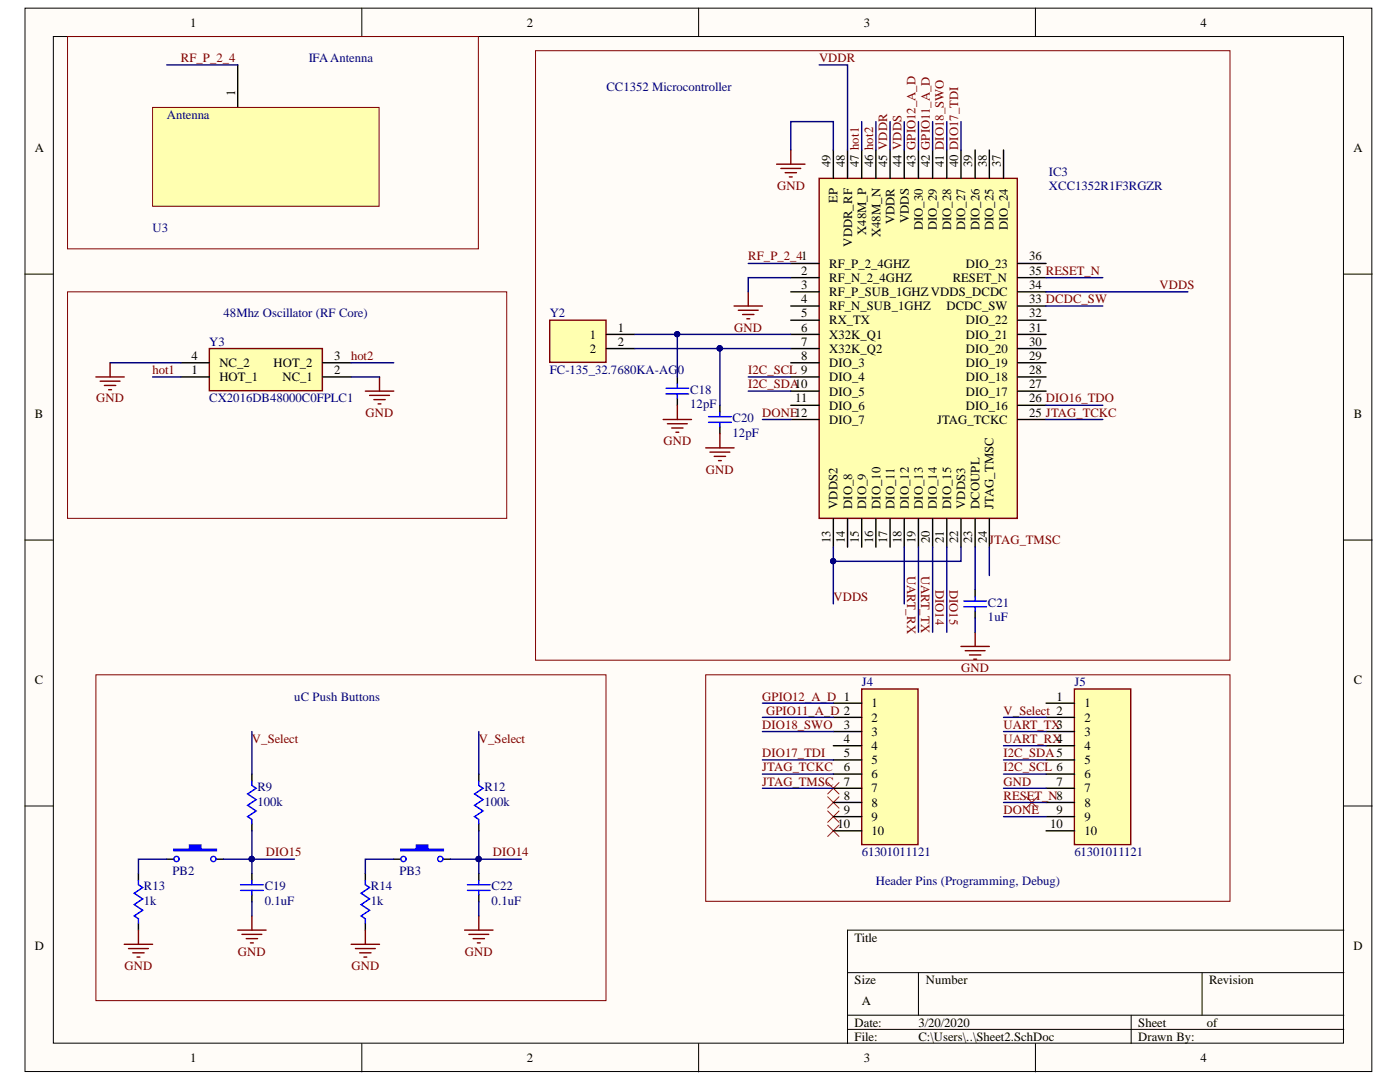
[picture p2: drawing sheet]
<svg xmlns="http://www.w3.org/2000/svg" width="279mm" height="216mm" viewBox="0 0 279 216" stroke-linecap="round" stroke-linejoin="round" font-family="sans-serif">
<g fill="#fffcf8" stroke="#000" stroke-width=".2">
<path d="M5 1.6h268.8v212.2h-268.8z"/>
<path d="M10.6 7.3h257.5v200.9h-257.5z"/>
</g>
<g fill="none" stroke="#000" stroke-width=".2">
<path d="M72.2 1.6v5.7M139.4 1.6v5.7M206.6 1.6v5.7M5 54.7h5.6M268.2 54.7h5.7M5 107.8h5.6M268.2 107.8h5.7M5 160.8h5.6M268.2 160.8h5.7M169.1 194.1h99.1M183.3 194.1v8.5M239.9 194.1v8.5"/>
<path d="M268.2 185.6h-99.1v22.6M72.2 208.2v5.7M139.4 208.2v5.7M169.1 202.6h99.1M169.1 205.4h99.1M206.6 208.2v5.7M225.7 202.6v5.6"/>
</g>
<g fill="none" stroke="#800000" stroke-width=".28">
<path d="M155 32.8h5.7M155.8 33.6h4M156.7 34.5h2.3M157.5 35.3h.6M157.8 29.9v2.9M149.3 58.2v2.9M19.1 75.2h5.7M20 76.1h3.9M20.8 76.9h2.3M21.7 77.8h.6M22 72.4v2.8M72.9 78h5.7"/>
<path d="M73.8 78.9h3.9M74.6 79.7h2.3M75.7 75.2v2.8M146.5 61.1h5.7M147.3 61.9h4M148.2 62.8h2.3M149 63.6h.6M75.5 80.6h.5M132.3 83.7h5.7M133.2 84.6h4M134 85.4h2.3M134.9 86.3h.6"/>
<path d="M135.2 80.9v2.8M140.8 89.4h5.7M141.7 90.2h4M142.5 91.1h2.3M143.4 91.9h.6M143.7 86.5v2.9M191.8 129h5.6M192.6 129.8h4M193.5 130.7h2.2M194.3 131.5h.6M194.6 126.2v2.8"/>
</g>
<path d="M135.2 75.2v1.4M135.2 79.5v1.4M143.7 80.9v1.4M143.7 85.1v1.4M194.6 117.7v1.4M194.6 121.9v1.4" fill="none" stroke="#000" stroke-width=".28"/>
<path d="M132.9 77.5h4.5M132.9 78.6h4.5M135.2 76.6v.9M135.2 78.6v.9M141.4 83.1h4.5M141.4 84.3h4.5M143.7 82.3v.8M143.7 84.3v.8M192.4 119.9h4.5M194.6 119.1v.8M192.4 121.1h4.5M194.6 121.1v.8" fill="none" stroke="#00f" stroke-width=".28"/>
<path d="M165.2 156.2l2.2 2.2M165.2 159l2.2 2.3M167.4 156.2l-2.2 2.2M167.4 159l-2.2 2.3M204.8 159l2.3 2.3M207.1 159l-2.3 2.3M165.2 161.8l2.2 2.3M165.2 164.6l2.2 2.3M167.4 161.8l-2.2 2.3M167.4 164.6l-2.2 2.3" fill="none" stroke="#f00" stroke-width=".2"/>
<path d="M109.7 63.9h11.2v8.4h-11.2z" fill="#ffffb0" stroke="#800000" stroke-width=".28"/>
<path d="M121 66.7h5.7M121 69.6h5.7" fill="none" stroke="#000" stroke-width=".28"/>
<path d="M41.8 69.6h22.5v8.4h-22.5z" fill="#ffffb0" stroke="#800000" stroke-width=".28"/>
<path d="M36.1 75.2h5.7M36.1 72.4h5.7M64.4 75.2h5.7M64.4 72.4h5.7" fill="none" stroke="#000" stroke-width=".28"/>
<path d="M214.4 137.5h11.3v31h-11.3z" fill="#ffffb0" stroke="#800000" stroke-width=".28"/>
<path d="M208.8 140.3h5.6M208.8 143.1h5.6M208.8 146h5.6M208.8 148.8h5.6M208.8 151.6h5.6M208.8 154.5h5.6M208.8 157.3h5.6M208.8 160.1h5.6M208.8 163h5.6M208.8 165.8h5.6" fill="none" stroke="#000" stroke-width=".28"/>
<path d="M172 137.5h11.2v31h-11.2z" fill="#ffffb0" stroke="#800000" stroke-width=".28"/>
<path d="M166.3 140.3h5.7M166.3 143.1h5.7M166.3 146h5.7M166.3 148.8h5.7M166.3 151.6h5.7M166.3 154.5h5.7M166.3 157.3h5.7M166.3 160.1h5.7M166.3 163h5.7M166.3 165.8h5.7" fill="none" stroke="#000" stroke-width=".28"/>
<path d="M163.5 35.6h39.5v67.8h-39.5z" fill="#ffffb0" stroke="#800000" stroke-width=".28"/>
<g fill="none" stroke="#000" stroke-width=".28">
<path d="M47.4 12.9v8.5M166.3 29.9v5.7M169.1 29.9v5.7M172 29.9v5.7M174.8 29.9v5.7M177.6 29.9v5.7M180.5 29.9v5.7M183.3 29.9v5.7M186.1 29.9v5.7M189 29.9v5.7M191.8 29.9v5.7M194.6 29.9v5.7"/>
<path d="M197.4 29.9v5.7M200.3 29.9v5.7M157.8 52.6h5.7M157.8 55.4h5.7M157.8 58.2h5.7M203.1 52.6h5.7M203.1 55.4h5.7M203.1 58.2h5.7M157.8 61.1h5.7M157.8 63.9h5.7M157.8 66.7h5.7M157.8 69.6h5.7"/>
<path d="M157.8 72.4h5.7M157.8 75.2h5.7M157.8 78h5.7M203.1 61.1h5.7M203.1 63.9h5.7M203.1 66.7h5.7M203.1 69.6h5.7M203.1 72.4h5.7M203.1 75.2h5.7M203.1 78h5.7M157.8 80.9h5.7M157.8 83.7h5.7"/>
<path d="M203.1 80.9h5.7M203.1 83.7h5.7M166.3 103.5v5.7M169.1 103.5v5.7M172 103.5v5.7M174.8 103.5v5.7M177.6 103.5v5.7M180.5 103.5v5.7M183.3 103.5v5.7M186.1 103.5v5.7M189 103.5v5.7M191.8 103.5v5.7"/>
<path d="M194.6 103.5v5.7M197.4 103.5v5.7"/>
</g>
<path d="M30.5 21.4h45.2v19.8h-45.2z" fill="#ffffb0" stroke="#800000" stroke-width=".2"/>
<path d="M33.3 171.4h1.4M43.2 171.4h1.4" fill="none" stroke="#000" stroke-width=".28"/>
<path d="M34.7 169.5h3.1v-.9h2.3v.9h3.1v.2h-8.5z" fill-rule="evenodd" fill="#00f"/>
<g fill="none" stroke="#00f" stroke-width=".28">
<path d="M50.3 155.9v.8l.8 .6-1.7 1.1 1.7 1.2-1.7 1.1 1.7 1.1-1.7 1.2 .9 .5v.9M27.6 175.7v.8l.9 .6-1.7 1.1 1.7 1.2-1.7 1.1 1.7 1.1-1.7 1.2 .8 .5v.9M34.7 169.5h3.1v-.9h2.3v.9h3.1v.2h-8.5zM48 177.7h4.5M48 176.5h4.5M50.3 175.7v.8M50.3 177.7v.8"/>
<circle cx="35.2" cy="171.4" r=".52"/>
<circle cx="42.6" cy="171.4" r=".52"/>
</g>
<path d="M50.3 154.5v1.4M27.6 174.3v1.4M50.3 164.4v1.4M50.3 174.3v1.4M50.3 178.5v1.4M78.6 171.4h1.4M88.5 171.4h1.4M27.6 184.2v1.4" fill="none" stroke="#000" stroke-width=".28"/>
<path d="M24.8 188.4h5.7M25.6 189.3h4M26.5 190.1h2.3M27.3 191h.6M27.6 185.6v2.8M47.4 185.6h5.7M48.3 186.4h4M49.1 187.3h2.3M50 188.1h.6M50.3 182.8v2.8" fill="none" stroke="#800000" stroke-width=".28"/>
<path d="M80 169.5h3.1v-.9h2.3v.9h3.1v.2h-8.5z" fill-rule="evenodd" fill="#00f"/>
<g fill="none" stroke="#00f" stroke-width=".28">
<path d="M95.6 155.9v.8l.8 .6-1.7 1.1 1.7 1.2-1.7 1.1 1.7 1.1-1.7 1.2 .9 .5v.9M72.9 175.7v.8l.9 .6-1.7 1.1 1.7 1.2-1.7 1.1 1.7 1.1-1.7 1.2 .8 .5v.9M80 169.5h3.1v-.9h2.3v.9h3.1v.2h-8.5zM93.3 177.7h4.5M93.3 176.5h4.5M95.6 175.7v.8M95.6 177.7v.8"/>
<circle cx="80.5" cy="171.4" r=".52"/>
<circle cx="87.9" cy="171.4" r=".52"/>
</g>
<path d="M95.6 154.5v1.4M72.9 174.3v1.4M95.6 164.4v1.4M95.6 174.3v1.4M95.6 178.5v1.4M72.9 184.2v1.4" fill="none" stroke="#000" stroke-width=".28"/>
<path d="M70.1 188.4h5.6M70.9 189.3h4M71.8 190.1h2.2M72.6 191h.6M72.9 185.6v2.8M92.7 185.6h5.7M93.6 186.4h3.9M94.4 187.3h2.3M95.3 188.1h.5M95.6 182.8v2.8" fill="none" stroke="#800000" stroke-width=".28"/>
<g fill="none" stroke="#000080" stroke-width=".28">
<path d="M33.3 12.9h14.1M163.5 12.9h5.6v17M157.8 29.9v-5.6h8.5v5.6M172 24.3v5.6M174.8 24.3v5.6M177.6 24.3v5.6M180.5 24.3v5.6M183.3 24.3v5.6M186.1 24.3v5.6M189 24.3v5.6M191.8 24.3v5.6M149.3 52.6h8.5"/>
<path d="M157.8 55.4h-8.5v2.8M208.8 55.4h11.3M208.8 58.2h28.3M22 72.4h14.1M30.5 75.2h5.6M70.1 72.4h8.5M70.1 75.2h5.6M126.7 66.7h31.1M126.7 69.6h31.1M135.2 66.7v8.5M143.7 69.6v11.3M149.3 75.2h8.5"/>
<path d="M149.3 78h8.5M208.8 61.1h11.3M152.2 83.7h5.6M208.8 80.9h11.3M208.8 83.7h11.3M166.3 109.2v11.3M180.5 109.2v11.3M183.3 109.2v17M186.1 109.2v17M189 109.2v17M191.8 109.2v2.8h-25.5M194.6 109.2v8.5"/>
<path d="M197.4 109.2v5.6M194.6 123.3v2.9M50.3 146v8.5M95.6 146v8.5M152.2 143.1h14.1M152.2 146h14.1M152.2 154.5h14.1M152.2 151.6h14.1M152.2 157.3h14.1M152.2 140.3h14.1M200.3 143.1h8.5M200.3 146h8.5"/>
<path d="M200.3 148.8h8.5M200.3 154.5h8.5M200.3 151.6h8.5M200.3 157.3h8.5M33.3 171.4h-5.7v2.9M50.3 165.8v5.6h-5.7M50.3 179.9v2.9M58.8 171.4h-8.5v2.9M78.6 171.4h-5.7v2.9M95.6 165.8v5.6h-5.7M95.6 179.9v2.9M104 171.4h-8.4v2.9"/>
<path d="M200.3 160.1h8.5M200.3 163h8.5"/>
</g>
<g fill="#000080" stroke="#000080" stroke-width=".2">
<circle cx="143.6" cy="69.5" r=".52"/>
<circle cx="135.1" cy="66.7" r=".52"/>
<circle cx="50.2" cy="171.4" r=".52"/>
<circle cx="95.5" cy="171.4" r=".52"/>
<circle cx="166.3" cy="112" r=".52"/>
</g>
<path d="M13.5 7.3h82v42.4h-82zM106.9 10.1h138.6v121.6h-138.6zM13.5 58.2h87.6v45.2h-87.6zM19.1 134.6h101.8v65.1h-101.8zM140.8 134.6h104.7v45.2h-104.7z" fill="none" stroke="#800000" stroke-width=".2"/>
<g font-size="2.5">
<text x="37.9" y="5.3">1</text>
<text x="105.1" y="5.3">2</text>
<text x="172.4" y="5.3">3</text>
<text x="239.6" y="5.3">4</text>
<text x="46.9" y="19.2" transform="rotate(-90 46.9 19.2)">1</text>
<text x="6.9" y="30.4">A</text>
<text x="165.7" y="33.3" transform="rotate(-90 165.7 33.3)">49</text>
<text x="168.6" y="33.3" transform="rotate(-90 168.6 33.3)">48</text>
<text x="171.4" y="33.3" transform="rotate(-90 171.4 33.3)">47 hot1</text>
<text x="174.3" y="33.3" transform="rotate(-90 174.3 33.3)">46 hot2</text>
<text x="177.1" y="33.3" transform="rotate(-90 177.1 33.3)">45 VDDR</text>
<text x="179.9" y="33.3" transform="rotate(-90 179.9 33.3)">44 VDDS</text>
<text x="182.7" y="33.3" transform="rotate(-90 182.7 33.3)">43 GPIO12_A_D</text>
<text x="185.6" y="33.3" transform="rotate(-90 185.6 33.3)">42 GPIO11_A_D</text>
<text x="188.4" y="33.3" transform="rotate(-90 188.4 33.3)">41 DIO18_SWO</text>
<text x="191.3" y="33.3" transform="rotate(-90 191.3 33.3)">40 DIO17_TDI</text>
<text x="194" y="33.3" transform="rotate(-90 194 33.3)">39</text>
<text x="196.9" y="33.3" transform="rotate(-90 196.9 33.3)">38</text>
<text x="199.7" y="33.3" transform="rotate(-90 199.7 33.3)">37</text>
<text x="270.1" y="30.4">A</text>
<text x="167.2" y="40.6" transform="rotate(-90 167.2 40.6)">EP</text>
<text x="172.8" y="46.9" transform="rotate(-90 172.8 46.9)">X48M_P</text>
<text x="175.7" y="47.3" transform="rotate(-90 175.7 47.3)">X48M_N</text>
<text x="178.5" y="44.8" transform="rotate(-90 178.5 44.8)">VDDR</text>
<text x="181.4" y="44.5" transform="rotate(-90 181.4 44.5)">VDDS</text>
<text x="184.2" y="46" transform="rotate(-90 184.2 46)">DIO_30</text>
<text x="186.9" y="46" transform="rotate(-90 186.9 46)">DIO_29</text>
<text x="189.8" y="46" transform="rotate(-90 189.8 46)">DIO_28</text>
<text x="192.6" y="46" transform="rotate(-90 192.6 46)">DIO_27</text>
<text x="195.5" y="46" transform="rotate(-90 195.5 46)">DIO_26</text>
<text x="198.3" y="46" transform="rotate(-90 198.3 46)">DIO_25</text>
<text x="201.1" y="46" transform="rotate(-90 201.1 46)">DIO_24</text>
<text x="165.5" y="53.4">RF_P_2_4GHZ</text>
<text x="170" y="49.2" transform="rotate(-90 170 49.2)">VDDR_RF</text>
<text x="192.8" y="53.4">DIO_23</text>
<text x="205.4" y="52">36</text>
<text x="159.9" y="54.9">2</text>
<text x="159.9" y="57.6">3</text>
<text x="165.5" y="56.3">RF_N_2_4GHZ</text>
<text x="165.5" y="59.1">RF_P_SUB_1GHZVDDS_DCDC</text>
<text x="190.2" y="56.3">RESET_N</text>
<text x="205.4" y="54.9">35 RESET_N</text>
<text x="205.4" y="57.6">34</text>
<text x="159.9" y="60.5">4</text>
<text x="159.9" y="63.3">5</text>
<text x="165.5" y="62">RF_N_SUB_1GHZ</text>
<text x="165.5" y="64.7">RX_TX</text>
<text x="188.9" y="62">DCDC_SW</text>
<text x="192.8" y="64.7">DIO_22</text>
<text x="205.4" y="60.5">33 DCDC_SW</text>
<text x="205.4" y="63.3">32</text>
<text x="38.2" y="71.8">4</text>
<text x="66.7" y="71.8">3</text>
<text x="117.7" y="67.6">1</text>
<text x="117.7" y="70.4">2</text>
<text x="123.3" y="66.2">1</text>
<text x="123.3" y="69">2</text>
<text x="159.9" y="66.2">6</text>
<text x="159.9" y="69">7</text>
<text x="159.9" y="71.8">8</text>
<text x="165.5" y="67.6">X32K_Q1</text>
<text x="165.5" y="70.4">X32K_Q2</text>
<text x="192.8" y="67.6">DIO_21</text>
<text x="192.8" y="70.4">DIO_20</text>
<text x="205.4" y="66.2">31</text>
<text x="205.4" y="69">30</text>
<text x="205.4" y="71.8">29</text>
<text x="38.2" y="74.6">1</text>
<text x="43.8" y="76.1">HOT_1</text>
<text x="43.8" y="73.3">NC_2</text>
<text x="54.6" y="73.3">HOT_2</text>
<text x="56.4" y="76.1">NC_1</text>
<text x="66.7" y="74.6">2</text>
<text x="165.5" y="73.3">DIO_3</text>
<text x="165.5" y="76.1">DIO_4</text>
<text x="192.8" y="73.3">DIO_19</text>
<text x="192.8" y="76.1">DIO_18</text>
<text x="205.4" y="74.6">28</text>
<text x="205.4" y="77.5">27</text>
<text x="6.9" y="83.5">B</text>
<text x="158.7" y="80.3">11</text>
<text x="165.5" y="78.9">DIO_5</text>
<text x="165.5" y="81.7">DIO_6</text>
<text x="192.8" y="78.9">DIO_17</text>
<text x="192.8" y="81.7">DIO_16</text>
<text x="205.4" y="80.3">26 DIO16_TDO</text>
<text x="205.4" y="83.2">25 JTAG_TCKC</text>
<text x="270.2" y="83.5">B</text>
<text x="165.5" y="84.6">DIO_7</text>
<text x="187" y="84.6">JTAG_TCKC</text>
<text x="167.2" y="101.5" transform="rotate(-90 167.2 101.5)">VDDS2</text>
<text x="170" y="101.5" transform="rotate(-90 170 101.5)">DIO_8</text>
<text x="172.8" y="101.5" transform="rotate(-90 172.8 101.5)">DIO_9</text>
<text x="175.7" y="101.5" transform="rotate(-90 175.7 101.5)">DIO_10</text>
<text x="178.5" y="101.5" transform="rotate(-90 178.5 101.5)">DIO_11</text>
<text x="181.4" y="101.5" transform="rotate(-90 181.4 101.5)">DIO_12</text>
<text x="184.2" y="101.5" transform="rotate(-90 184.2 101.5)">DIO_13</text>
<text x="186.9" y="101.5" transform="rotate(-90 186.9 101.5)">DIO_14</text>
<text x="189.8" y="101.5" transform="rotate(-90 189.8 101.5)">DIO_15</text>
<text x="192.6" y="101.5" transform="rotate(-90 192.6 101.5)">VDDS3</text>
<text x="195.5" y="101.5" transform="rotate(-90 195.5 101.5)">DCOUPL</text>
<text x="198.3" y="101.5" transform="rotate(-90 198.3 101.5)">JTAG_TMSC</text>
<text x="165.7" y="108.3" transform="rotate(-90 165.7 108.3)">13</text>
<text x="168.6" y="108.3" transform="rotate(-90 168.6 108.3)">14</text>
<text x="171.4" y="108.3" transform="rotate(-90 171.4 108.3)">15</text>
<text x="174.3" y="108.3" transform="rotate(-90 174.3 108.3)">16</text>
<text x="177.1" y="108.3" transform="rotate(-90 177.1 108.3)">17</text>
<text x="179.9" y="108.3" transform="rotate(-90 179.9 108.3)">18</text>
<text x="182.7" y="108.3" transform="rotate(-90 182.7 108.3)">19</text>
<text x="185.6" y="108.3" transform="rotate(-90 185.6 108.3)">20</text>
<text x="188.4" y="108.3" transform="rotate(-90 188.4 108.3)">21</text>
<text x="191.3" y="108.3" transform="rotate(-90 191.3 108.3)">22</text>
<text x="194" y="108.3" transform="rotate(-90 194 108.3)">23</text>
<text x="196.9" y="108.3" transform="rotate(-90 196.9 108.3)">24</text>
<text x="6.9" y="136.6">C</text>
<text x="270.2" y="136.6">C</text>
<text x="173.9" y="141.1">1</text>
<text x="210.9" y="139.8">1</text>
<text x="216.4" y="141.1">1</text>
<text x="168.4" y="145.4">3</text>
<text x="168.4" y="148.2">4</text>
<text x="173.9" y="144">2</text>
<text x="173.9" y="146.8">3</text>
<text x="173.9" y="149.7">4</text>
<text x="216.4" y="144">2</text>
<text x="216.4" y="146.8">3</text>
<text x="216.4" y="149.7">4</text>
<text x="168.4" y="151.1">5</text>
<text x="168.4" y="153.9">6</text>
<text x="173.9" y="152.5">5</text>
<text x="173.9" y="155.3">6</text>
<text x="216.4" y="152.5">5</text>
<text x="216.4" y="155.3">6</text>
<text x="168.4" y="156.8">7</text>
<text x="168.4" y="159.6">8</text>
<text x="173.9" y="158.1">7</text>
<text x="173.9" y="161">8</text>
<text x="210.9" y="156.8">7</text>
<text x="216.4" y="158.1">7</text>
<text x="216.4" y="161">8</text>
<text x="167.2" y="165.2">10</text>
<text x="168.4" y="162.4">9</text>
<text x="173.9" y="163.8">9</text>
<text x="173.9" y="166.7">10</text>
<text x="209.6" y="165.2">10</text>
<text x="210.9" y="162.4">9</text>
<text x="216.4" y="163.8">9</text>
<text x="216.4" y="166.7">10</text>
<text x="6.9" y="189.6">D</text>
<text x="170.5" y="187.9">Title</text>
<text x="270.1" y="189.6">D</text>
<text x="170.5" y="196.4">Size</text>
<text x="184.7" y="196.4">Number</text>
<text x="241.3" y="196.4">Revision</text>
<text x="172" y="200.6">A</text>
<text x="170.5" y="204.9">Date:</text>
<text x="170.5" y="207.6">File:</text>
<text x="183.3" y="204.9">3/20/2020</text>
<text x="183.3" y="207.6">C:\Users\..\Sheet2.SchDoc</text>
<text x="227.2" y="204.9">Sheet</text>
<text x="227.2" y="207.6">Drawn By:</text>
<text x="240.8" y="204.9">of</text>
<text x="37.9" y="212">1</text>
<text x="105.1" y="212">2</text>
<text x="172.4" y="212">3</text>
<text x="239.6" y="212">4</text>
</g>
<g font-size="2.5" fill="#800000">
<text x="36.1" y="12.4">RF_P_2_4</text>
<text x="163.4" y="12.4">VDDR</text>
<text x="155.1" y="37.9">GND</text>
<text x="149.3" y="52">RF_P_2_41</text>
<text x="231.4" y="57.6">VDDS</text>
<text x="70.1" y="71.8">hot2</text>
<text x="146.5" y="66.2">GND</text>
<text x="30.4" y="74.6">hot1</text>
<text x="149.3" y="74.6">I2C_SCL 9</text>
<text x="149.3" y="77.5">I2C_SDA10</text>
<text x="19.2" y="80.3">GND</text>
<text x="72.9" y="83.2">GND</text>
<text x="152.1" y="83.2">DONE12</text>
<text x="132.4" y="88.8">GND</text>
<text x="140.9" y="94.5">GND</text>
<text x="197.4" y="108.6">JTAG_TMSC</text>
<text x="166.3" y="119.9">VDDS</text>
<text x="181" y="114.9" transform="rotate(90 181 114.9)">UART_RX</text>
<text x="183.8" y="114.9" transform="rotate(90 183.8 114.9)">UART_TX</text>
<text x="186.7" y="117.6" transform="rotate(90 186.7 117.6)">DIO14</text>
<text x="189.5" y="117.6" transform="rotate(90 189.5 117.6)">DIO15</text>
<text x="191.8" y="134.1">GND</text>
<text x="152.1" y="139.8">GPIO12_A_D 1</text>
<text x="152.9" y="142.6">GPIO11_A_D 2</text>
<text x="200.3" y="142.6">V_Select 2</text>
<text x="50.3" y="148.2">V_Select</text>
<text x="95.6" y="148.2">V_Select</text>
<text x="152.1" y="145.4">DIO18_SWO</text>
<text x="200.3" y="145.4">UART_TX3</text>
<text x="200.3" y="148.2">UART_RX4</text>
<text x="152.1" y="151.1">DIO17_TDI</text>
<text x="152.1" y="153.9">JTAG_TCKC</text>
<text x="200.3" y="151.1">I2C_SDA5</text>
<text x="200.3" y="153.9">I2C_SCL 6</text>
<text x="152.1" y="156.8">JTAG_TMSC</text>
<text x="200.3" y="156.8">GND</text>
<text x="200.3" y="159.6">RESET_N8</text>
<text x="200.3" y="162.4">DONE</text>
<text x="53.1" y="170.9">DIO15</text>
<text x="98.4" y="170.9">DIO14</text>
<text x="47.5" y="190.7">GND</text>
<text x="92.8" y="190.7">GND</text>
<text x="24.8" y="193.5">GND</text>
<text x="70.1" y="193.5">GND</text>
</g>
<g font-size="2.5" fill="#000080">
<text x="61.6" y="12.4">IFAAntenna</text>
<text x="33.3" y="23.8">Antenna</text>
<text x="121" y="18.1">CC1352 Microcontroller</text>
<text x="209.3" y="35.1">IC3</text>
<text x="209.3" y="37.9">XCC1352R1F3RGZR</text>
<text x="30.4" y="46.3">U3</text>
<text x="44.6" y="63.3">48Mhz Oscillator (RF Core)</text>
<text x="109.7" y="63.3">Y2</text>
<text x="41.7" y="69">Y3</text>
<text x="109.7" y="74.6">FC-135_32.7680KA-AG</text>
<text x="135.3" y="74.6">0</text>
<text x="41.7" y="80.3">CX2016DB48000C0FPLC1</text>
<text x="137.8" y="81.5">12pF</text>
<text x="137.8" y="78.6">C18</text>
<text x="146.2" y="87.1">12pF</text>
<text x="146.2" y="84.3">C20</text>
<text x="197.2" y="123.9">1uF</text>
<text x="197.2" y="121.1">C21</text>
<text x="172" y="136.9">J4</text>
<text x="214.4" y="136.9">J5</text>
<text x="58.7" y="139.8">uC Push Buttons</text>
<text x="51.4" y="160.7">100k</text>
<text x="51.4" y="157.9">R9</text>
<text x="96.7" y="160.7">100k</text>
<text x="96.7" y="157.9">R12</text>
<text x="172" y="170.9">61301011121</text>
<text x="214.4" y="170.9">61301011121</text>
<text x="28.7" y="177.6">R13</text>
<text x="34.4" y="174.6">PB2</text>
<text x="52.8" y="177.6">C19</text>
<text x="74" y="177.6">R14</text>
<text x="79.7" y="174.6">PB3</text>
<text x="98.1" y="177.6">C22</text>
<text x="174.8" y="176.5">Header Pins (Programming, Debug)</text>
<text x="28.7" y="180.5">1k</text>
<text x="52.8" y="180.5">0.1uF</text>
<text x="74" y="180.5">1k</text>
<text x="98.1" y="180.5">0.1uF</text>
</g>
</svg>
